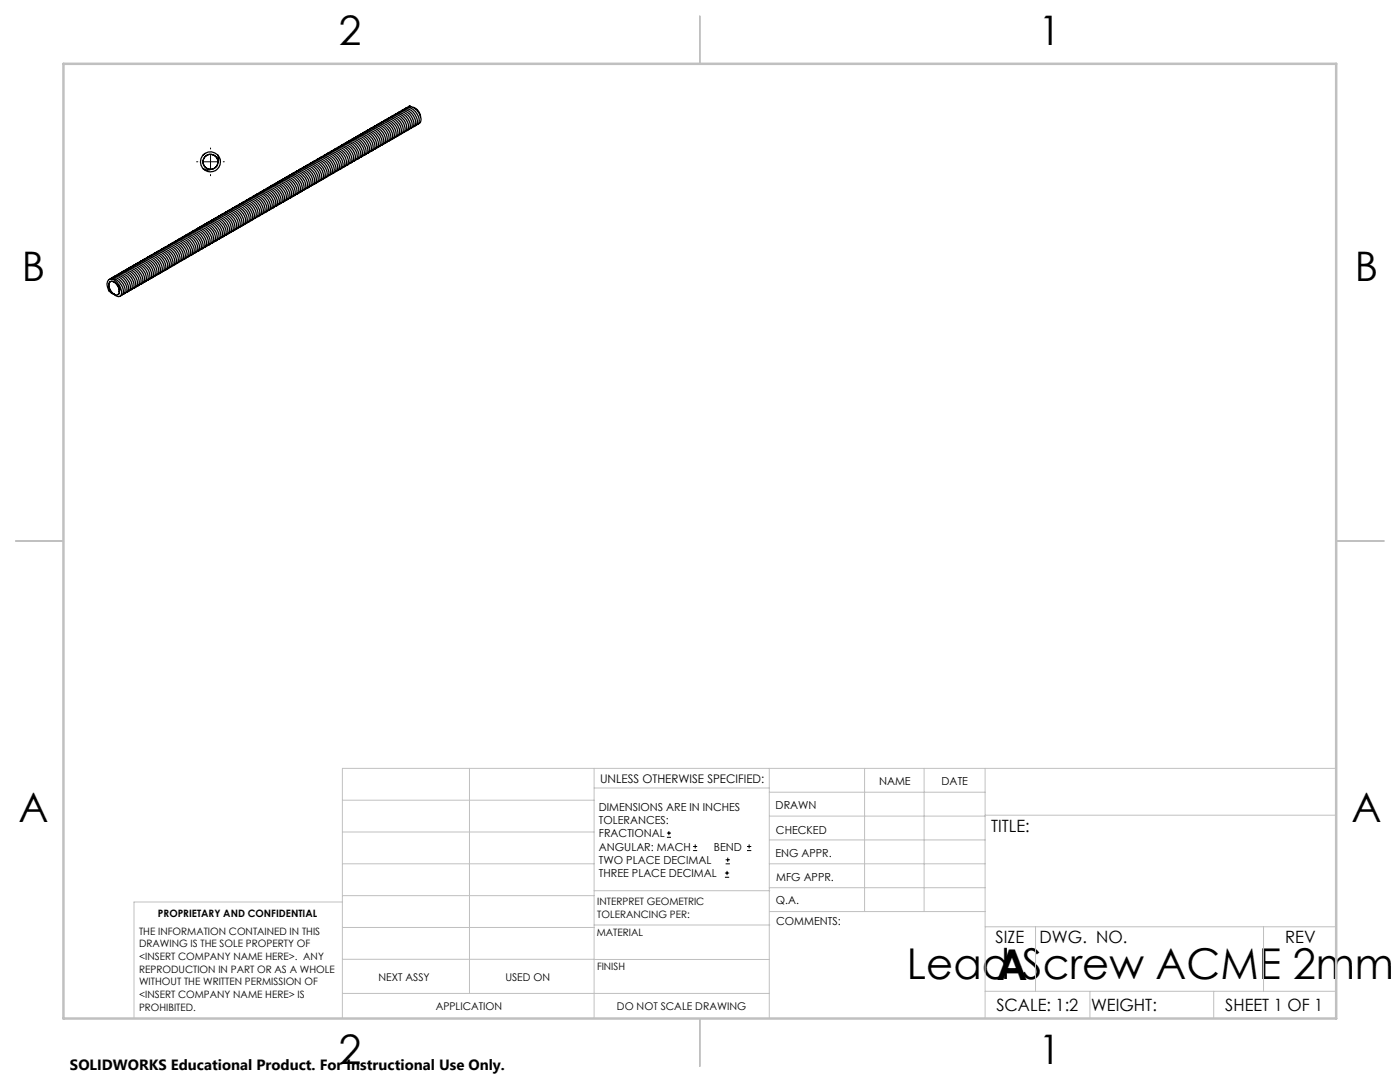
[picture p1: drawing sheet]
<svg xmlns="http://www.w3.org/2000/svg" width="279mm" height="216mm" viewBox="0 0 279 216" stroke-linecap="round" stroke-linejoin="round" font-family="sans-serif">
<g fill="none" stroke="#000" stroke-width=".2">
<path d="M39.2 32.3h.3M40.7 32.3h2.6M42 29.5v.2M42 31v2.5M42 34.8v.3M44.6 32.3h.2M133.1 167.1h.8M133.1 166.2h.8M133.5 165.8v.9M138.3 169.7h.8M138.3 168.9h.8M138.7 168.5v.8"/>
<path d="M144.7 175h.8M144.7 174.2h.8M144.8 172.4h.9M144.8 171.6h.9M145.1 173.8v.8M145.2 171.1v.9M149.1 169.7h.8M149.1 168.9h.8M149.5 168.5v.8"/>
</g>
<g fill="none" stroke="#c0c0c0" stroke-width=".2">
<path d="M68.3 159.7h50.3M93.7 153.3v44.9M118.6 153.3v49.9M118.6 157.2h34.9M153.5 153.3v49.9M153.5 158.1h43.1M172.5 153.3v28.6M184.4 153.3v28.6M196.6 153.3v49.9M266.7 153.3h-198.4v49.9M68.3 178.7h50.3M68.3 172.4h50.3"/>
<path d="M68.3 166h50.3M68.3 180h-41.6v23.2M118.6 177.7h35M153.5 167.6h43.1M153.5 162.8h43.1M153.5 172.4h43.1M153.5 177.1h43.1M196.6 162.7h70.1M68.3 198.2h85.2M68.3 191.4l85.2 .1M68.3 185.1h50.3M118.6 184.6h35"/>
<path d="M153.6 181.9h43M196.6 197.8h70.1M196.6 184.9h70.1M206.7 184.9v12.9M217.5 197.8v5.4M242.2 197.8v5.4M252.2 184.9v12.9"/>
</g>
<path d="M139.7 3.2v9.5M3.1 107.9h9.6M266.7 107.9h9.5M139.7 203.2v9.6" fill="none" stroke="#c0c0c0" stroke-width=".25"/>
<path d="M12.7 12.7h254v190.5h-254z" fill="none" stroke="#c0c0c0" stroke-width=".5"/>
<g fill="none" stroke="#000" stroke-width=".25">
<path d="M40.6 33.7l.2 .2M40.9 30.7l-.4 .3M43.4 30.9a2 2 0 0 1 0 2.8 2 2 0 0 1-2.8 0M43.4 30.9a2 2 0 0 0-2.8 0 2 2 0 0 0 0 2.8M43.4 30.9l.2 1-.1 .5M43.5 32.4v-.2v.2M43.5 32.4a1.51 1.51 0 0 1-1.5 1.4M43.5 32.4a1.5 1.5 0 0 0-1.5-1.6 1.5 1.5 0 0 0-1.5 1.5 1.5 1.5 0 0 0 1.6 1.5 1.65 1.65 0 0 1-1.5-.1M49.2 39.9a1.44 1.44 0 0 1 2.2 .5 2.16 2.16 0 0 1 .5 2.6l-.4 .2M49.8 39.6l-.1 .1a1.15 1.15 0 0 1 1.7 .2 2.6 2.6 0 0 1 1 2.7l-.4 .3M50.4 39.3a2.49 2.49 0 0 1 2.4 3.1l-.6 .4M50.4 39.2l-.5 .3"/>
<path d="M50.5 39.2l-.1 .1a1.47 1.47 0 0 1 2.1 .5l.3 .4a1.62 1.62 0 0 1 .1 2.2h-.2M51.1 38.9a1.41 1.41 0 0 1 2.1 .5l.3 .4a1.61 1.61 0 0 1 .1 2.2l-.2 .1M51.2 38.8a2.54 2.54 0 0 1 2.3 3.2l-.5 .4M51.2 38.8l-.6 .3M51.2 38.8h-.1M51.8 38.5a1.47 1.47 0 0 1 2.1 .5 1.99 1.99 0 0 1 .4 2.6h-.1M51.9 38.5a2.49 2.49 0 0 1 2.3 3.1l-.5 .4M51.9 38.4l-.6 .3M51.9 38.3l-.1 .2M52 38.3l.2-.1a1.68 1.68 0 0 1 2.3 .9 1.74 1.74 0 0 1 .2 2.3l-.3 .2M52.5 38.1a1.41 1.41 0 0 1 2.1 .5l.3 .4a1.61 1.61 0 0 1 .1 2.2h-.1M52.7 38h-.2"/>
<path d="M52.7 37.9a1.44 1.44 0 0 1 2.2 .4 2.28 2.28 0 0 1 .7 2.4l-.5 .5M53.4 37.5l-.2 .1a1.41 1.41 0 0 1 2.1 .5l.3 .5a1.61 1.61 0 0 1 .1 2.1l-.1 .1M53.4 37.5a1.44 1.44 0 0 1 2.2 .4 2.37 2.37 0 0 1 .7 2.5l-.5 .3M54.1 37.1l-.2 .1a1.47 1.47 0 0 1 2.1 .5l.3 .5a1.61 1.61 0 0 1 .1 2.2h-.1M54.6 36.8l.3-.1a2.02 2.02 0 0 1 2.4 1.5 1.15 1.15 0 0 1-.3 1.8M54.7 36.8h.1a2.67 2.67 0 0 1 2.2 3.1l-.5 .5M54.7 36.8l-.5 .3M54.8 36.7l-.1 .1M55.4 36.4l.2-.1a2.32 2.32 0 0 1 2.5 1.9 .99 .99 0 0 1-.4 1.4M55.4 36.4l-.5 .3M55.5 36.3l-.1 .1a2.53 2.53 0 0 1 2.3 3.1l-.5 .4M56.1 36l.2-.2a2.31 2.31 0 0 1 2.5 2.1 .93 .93 0 0 1-.4 1.3"/>
<path d="M56.1 36l.1-.1a2.72 2.72 0 0 1 2.3 3.2l-.6 .4M56.1 36l-.5 .3M56.2 35.9l-.1 .1M56.8 35.6a2.53 2.53 0 0 1 2.4 3.1l-.6 .4M56.8 35.6l-.5 .2M56.8 35.6l.2-.1a2.38 2.38 0 0 1 2.6 2.4 .74 .74 0 0 1-.5 .9M56.9 35.5l-.1 .1M57.5 35.2a2.47 2.47 0 0 1 2.5 2.4 1.01 1.01 0 0 1-.7 1.1M57.5 35.2l-.5 .3M57.5 35.2a1.38 1.38 0 0 1 2 .5 2.34 2.34 0 0 1 .7 2.4l-.4 .2M57.6 35.1l-.1 .1M58.3 34.7l-.6 .3"/>
<path d="M58.9 34.4a2.47 2.47 0 0 1 2.5 2.4 .88 .88 0 0 1-.7 1.1M58.9 34.4a1.43 1.43 0 0 1 2 .5 2.34 2.34 0 0 1 .7 2.4l-.4 .2M58.9 34.4l-.5 .2M59 34.3l-.1 .1M59.6 34a1.15 1.15 0 0 1 1.7 .1 2.51 2.51 0 0 1 1 2.8l-.4 .2M59.7 33.9l-.6 .3M59.7 33.9h-.1a2.58 2.58 0 0 1 2.4 3.2l-.6 .4M60.3 33.5a2.47 2.47 0 0 1 2.5 2.5 .93 .93 0 0 1-.7 1.1M60.3 33.5a1.43 1.43 0 0 1 2 .6 2.31 2.31 0 0 1 .7 2.4l-.4 .2M60.4 33.5l-.6 .3M60.4 33.4l-.1 .1M60.5 38a.88 .88 0 0 0 .5-1.4 2.67 2.67 0 0 0-2.3-2.1l-.5 .3a2.52 2.52 0 0 1 2.4 3.1l-.6 .4"/>
<path d="M61 33.2a1.37 1.37 0 0 1 2 .5 2.34 2.34 0 0 1 .7 2.4l-.4 .2M61.1 33.1l-.6 .3M61.1 33.1h-.1a2.47 2.47 0 0 1 2.5 2.5 .94 .94 0 0 1-.7 1.1M61.8 32.7a2.47 2.47 0 0 1 2.4 2.5 .93 .93 0 0 1-.7 1.1M61.8 32.7l-.6 .3M61.8 32.6l-.1 .1a1.43 1.43 0 0 1 2 .6 2.4 2.4 0 0 1 .8 2.4l-.4 .2M62.4 32.3a1.37 1.37 0 0 1 2.1 .5 2.28 2.28 0 0 1 .7 2.5l-.4 .2M62.5 32.3a2.47 2.47 0 0 1 2.4 2.4 .93 .93 0 0 1-.7 1.1M62.5 32.3l-.6 .3M62.5 32.2l-.1 .1M63.3 31.8l-.6 .4M63.4 31.8a1.42 1.42 0 0 1 2.1 .4l.3 .4a1.62 1.62 0 0 1 .2 2.2l-.3 .2"/>
<path d="M64 31.4l-.1 .1a1.47 1.47 0 0 1 2 .5l.3 .5a1.61 1.61 0 0 1 .2 2.1l-.2 .1M64.1 31.4a1.44 1.44 0 0 1 2.1 .4l.3 .4a1.62 1.62 0 0 1 .2 2.2l-.3 .2M64.6 31.1a1.15 1.15 0 0 1 1.6 .2 2.6 2.6 0 0 1 1.1 2.7l-.4 .3M64.7 31l-.1 .1M65.3 30.7a2.49 2.49 0 0 1 2.3 3.1l-.5 .4M65.3 30.7l-.5 .2M65.4 30.6l-.1 .1a1.47 1.47 0 0 1 2 .5l.3 .4a1.62 1.62 0 0 1 .2 2.2l-.2 .1M65.5 30.6l.1-.2a1.66 1.66 0 0 1 2.3 1 1.57 1.57 0 0 1 .1 2.3l-.2 .1M65.5 35.1a1.15 1.15 0 0 0 .3-1.8 2.55 2.55 0 0 0-2.2-1.6l-.4 .2a2.48 2.48 0 0 1 2.3 3.1l-.6 .5M66.1 30.2l-.1 .1a1.41 1.41 0 0 1 2 .5l.3 .4a1.61 1.61 0 0 1 .2 2.2l-.2 .1M66.7 29.9a2.49 2.49 0 0 1 2.3 3.1l-.5 .4M66.7 29.8l-.5 .3"/>
<path d="M66.8 29.8l-.1 .1a1.47 1.47 0 0 1 2 .5 1.99 1.99 0 0 1 .5 2.6l-.2 .1M67.4 29.5a1.41 1.41 0 0 1 2 .5l.3 .4a1.61 1.61 0 0 1 .2 2.2h-.2M67.4 29.5a2.54 2.54 0 0 1 2.3 3.1l-.5 .4M67.4 29.5l-.5 .2M67.5 29.4l-.1 .1M68.2 29l-.6 .3M68.8 28.6a1.47 1.47 0 0 1 2 .6l.4 .4a1.61 1.61 0 0 1 .1 2.2h-.2M68.8 28.6a2.47 2.47 0 0 1 2.5 2.5 .95 .95 0 0 1-.7 1.1M68.8 28.6l-.5 .3M68.9 28.6h-.1M69 28.5a1.44 1.44 0 0 1 2.2 .4 2.25 2.25 0 0 1 .7 2.5l-.6 .4M69.6 28.2l-.1 .1a1.18 1.18 0 0 1 1.7 .1 2.66 2.66 0 0 1 1 2.8l-.4 .2"/>
<path d="M70.2 27.8a1.47 1.47 0 0 1 2 .6l.4 .4a1.62 1.62 0 0 1 .1 2.2h-.2M70.2 27.8l-.5 .3M70.3 27.7l-.1 .1a2.53 2.53 0 0 1 2.4 3.2l-.6 .4M70.4 32.2a1.15 1.15 0 0 0 .3-1.8 2.44 2.44 0 0 0-2.1-1.6l-.5 .3a2.48 2.48 0 0 1 2.3 3.1l-.5 .4M70.9 27.4l.2-.1a2.04 2.04 0 0 1 2.4 1.5 1.15 1.15 0 0 1-.3 1.8M70.9 27.4h.1a2.72 2.72 0 0 1 2.3 3.2l-.6 .4M70.9 27.4l-.5 .3M71 27.3l-.1 .1M71.6 27l.2-.1a2.38 2.38 0 0 1 2.7 2.4 .74 .74 0 0 1-.6 .9M71.6 27l-.5 .3M71.8 26.9l-.2 .1a2.53 2.53 0 0 1 2.4 3.2l-.6 .4M72.3 26.6l.2-.1a2.31 2.31 0 0 1 2.6 2 .88 .88 0 0 1-.5 1.3"/>
<path d="M72.4 26.6a2.47 2.47 0 0 1 2.4 2.4 1.01 1.01 0 0 1-.6 1.1M72.4 26.6l-.6 .3M72.5 26.5l-.1 .1M73.1 26.2a2.52 2.52 0 0 1 2.3 3.1l-.5 .4M73.1 26.2l-.6 .3M73.1 26.2l.1-.1a2.1 2.1 0 0 1 2.5 1.5 1.55 1.55 0 0 1-.1 1.7l-.2 .1M73.2 26.1l-.1 .1M73.8 25.8a2.47 2.47 0 0 1 2.4 2.4 .88 .88 0 0 1-.6 1.1M73.8 25.8a1.43 1.43 0 0 1 2 .5 2.34 2.34 0 0 1 .6 2.5l-.3 .2M73.8 25.8l-.6 .2M73.9 25.7l-.1 .1M74.5 25.4a2.58 2.58 0 0 1 2.3 3.1l-.5 .4"/>
<path d="M74.5 25.4a1.15 1.15 0 0 1 1.6 .2 2.51 2.51 0 0 1 1.1 2.7l-.4 .3M74.5 25.4l-.6 .2M74.6 25.3l-.1 .1M75.2 25a2.53 2.53 0 0 1 2.3 3.1l-.5 .4M75.2 25a1.43 1.43 0 0 1 2 .5 2.31 2.31 0 0 1 .7 2.4l-.4 .3M75.2 24.9l-.5 .3M75.3 24.9l-.1 .1M75.9 24.6a1.37 1.37 0 0 1 2 .5 2.34 2.34 0 0 1 .7 2.4l-.4 .3M75.9 24.6l-.5 .2M76 24.5l-.1 .1a2.58 2.58 0 0 1 2.3 3.1l-.5 .4M76.6 24.2a2.47 2.47 0 0 1 2.5 2.4 .93 .93 0 0 1-.7 1.1M76.6 24.2a1.43 1.43 0 0 1 2 .5 2.27 2.27 0 0 1 .7 2.4l-.4 .2"/>
<path d="M76.6 24.1l-.5 .3M76.7 24.1l-.1 .1M77.3 23.8a1.37 1.37 0 0 1 2 .5 2.34 2.34 0 0 1 .7 2.4l-.4 .2M77.3 23.7l-.5 .3M77.4 23.7h-.1a2.47 2.47 0 0 1 2.5 2.5 .93 .93 0 0 1-.7 1.1M78 23.4a1.37 1.37 0 0 1 2 .4 2.48 2.48 0 0 1 .7 2.5l-.4 .2M78 23.4a2.47 2.47 0 0 1 2.5 2.4 .93 .93 0 0 1-.7 1.1M78 23.3l-.5 .3M78.1 23.2l-.1 .1M78.2 23.2a1.39 1.39 0 0 1 2.1 .4 2.08 2.08 0 0 1 .6 2.6l-.4 .3M78.8 22.9h-.1a1.43 1.43 0 0 1 2 .6 2.28 2.28 0 0 1 .7 2.4l-.4 .2M79.4 22.5a1.15 1.15 0 0 1 1.7 .2 2.6 2.6 0 0 1 1 2.8l-.4 .2"/>
<path d="M79.4 22.5a2.54 2.54 0 0 1 2.4 3.1l-.6 .5M79.4 22.5l-.5 .3M79.5 22.4l-.1 .1M80.1 22.1a1.47 1.47 0 0 1 2.1 .5l.3 .5a1.62 1.62 0 0 1 .1 2.2h-.2M80.2 22.1a2.49 2.49 0 0 1 2.3 3.2l-.6 .3M80.2 22.1l-.6 .3M80.2 22l-.1 .1M80.3 22l.2-.1a1.66 1.66 0 0 1 2.3 .9 1.63 1.63 0 0 1 .2 2.2l-.4 .3M80.8 21.7a1.41 1.41 0 0 1 2.1 .5l.3 .4a1.61 1.61 0 0 1 .1 2.2l-.2 .1M80.9 21.6l-.1 .1M81.6 21.3l-.6 .3M81.6 21.3a2.49 2.49 0 0 1 2.3 3.1l-.2 .2"/>
<path d="M81.7 21.2h.1M81.7 21.2l-.2 .1M81.7 21.2v.1M81.7 21.2l.3 .1M82.4 21.4a2.14 2.14 0 0 1 1.5 2M83.7 24.6l-.4 .2M21.8 56.4a.95 .95 0 0 1 1.5 .4 1.51 1.51 0 0 1 .2 2 1.72 1.72 0 0 1-1.8-1.8zM22.1 55.6l.2-.1a2.39 2.39 0 0 1 2.6 2.7l-.1 .3-.4 .3M22.2 55.6a2.52 2.52 0 0 1 2.3 3.1l-.5 .4M22.2 55.6l-.4 .2M22.3 55.5l-.1 .1M22.8 55.2l.2-.2a2.04 2.04 0 0 1 2.4 1.6 1.1 1.1 0 0 1-.2 1.7"/>
<path d="M22.9 55.2a2.47 2.47 0 0 1 2.4 2.4 1.01 1.01 0 0 1-.6 1.1M22.9 55.2l-.6 .3M23 55.1l-.1 .1M23.7 54.7l-.7 .3M23.7 58.7l-.2 .1M23.8 56.9a1.61 1.61 0 0 1 .1 2.2 1.13 1.13 0 0 1-1.1-.4M23.8 56.9a2.03 2.03 0 0 0-1.8-1.2 1.15 1.15 0 0 0-.6 1.6 1.79 1.79 0 0 0 1.4 1.4M23.8 56.9l.1 1-.1 .3M23.8 58.2l-.2 .5M23.8 58.2v-.1a1.81 1.81 0 0 0-1.8-1.9 1.76 1.76 0 0 0 .8 2.5M24.2 54.4l.2-.2a2.31 2.31 0 0 1 2.6 2 .9 .9 0 0 1-.4 1.3M24.3 54.4a2.53 2.53 0 0 1 2.3 3.1l-.5 .4"/>
<path d="M24.3 54.4l-.6 .2M24.4 54.3l-.1 .1M25 53.9a2.58 2.58 0 0 1 2.3 3.2l-.5 .4M25 53.9l-.6 .3M25 54a1.15 1.15 0 0 1 1.6 .2 2.51 2.51 0 0 1 1.1 2.7l-.4 .3M25.1 53.9h-.1M25.7 53.6a2.53 2.53 0 0 1 2.3 3.1l-.5 .4M25.7 53.6a1.43 1.43 0 0 1 2 .5 2.31 2.31 0 0 1 .7 2.4l-.4 .2M25.7 53.5l-.5 .3M25.8 53.4l-.1 .2M25.9 58a.88 .88 0 0 0 .4-1.4 2.67 2.67 0 0 0-2.2-2.1l-.5 .3a2.52 2.52 0 0 1 2.3 3.1l-.5 .4M26.4 53.2a1.37 1.37 0 0 1 2 .5 2.34 2.34 0 0 1 .7 2.4l-.4 .2"/>
<path d="M26.4 53.1l-.5 .3M26.5 53.1h-.1a2.47 2.47 0 0 1 2.5 2.5 .93 .93 0 0 1-.7 1.1M27.1 52.7a2.52 2.52 0 0 1 2.4 3.1l-.6 .5M27.1 52.7a1.43 1.43 0 0 1 2 .6 2.27 2.27 0 0 1 .7 2.4l-.4 .2M27.1 52.7l-.5 .3M27.2 52.6l-.1 .1M27.8 52.3a2.47 2.47 0 0 1 2.5 2.5 1.01 1.01 0 0 1-.7 1M27.8 52.4a1.37 1.37 0 0 1 2 .4 2.34 2.34 0 0 1 .7 2.5l-.4 .2M27.8 52.3l-.5 .3M27.9 52.2l-.1 .1M28.5 51.9l-.5 .3M28.6 51.8l-.1 .1"/>
<path d="M29.2 51.5a2.47 2.47 0 0 1 2.5 2.4 .93 .93 0 0 1-.7 1.1M29.2 51.5a1.43 1.43 0 0 1 2 .5 2.48 2.48 0 0 1 .7 2.5l-.4 .2M29.2 51.5l-.5 .3M29.3 51.4l-.1 .1M29.9 51.1a1.15 1.15 0 0 1 1.7 .2 2.6 2.6 0 0 1 1 2.7l-.4 .3M30 51.1a2.59 2.59 0 0 1 2.3 3.1l-.6 .4M30 51.1l-.6 .3M30 51l-.1 .1M30.6 50.7a1.43 1.43 0 0 1 2 .5 2.25 2.25 0 0 1 .7 2.5l-.4 .2M30.7 50.7a2.47 2.47 0 0 1 2.4 2.4 .93 .93 0 0 1-.7 1.1M30.7 50.7l-.6 .2M30.7 50.6l-.1 .1"/>
<path d="M30.8 55.1a.88 .88 0 0 0 .5-1.3 2.67 2.67 0 0 0-2.3-2.1l-.5 .2a2.47 2.47 0 0 1 2.5 2.5 .93 .93 0 0 1-.7 1.1M30.8 50.6l.2-.2a1.66 1.66 0 0 1 2.3 1 1.63 1.63 0 0 1 .2 2.2l-.4 .2M31.4 50.2l-.1 .1a1.41 1.41 0 0 1 2.1 .5l.3 .4a1.61 1.61 0 0 1 .1 2.2l-.1 .1M32.1 49.9a2.48 2.48 0 0 1 2.3 3.1l-.6 .4M32.1 49.8l-.6 .3M32.1 49.8l-.1 .1a1.47 1.47 0 0 1 2.1 .5 1.99 1.99 0 0 1 .4 2.6l-.1 .1M32.2 49.7l.2-.1a1.68 1.68 0 0 1 2.3 1 1.74 1.74 0 0 1 .2 2.2l-.4 .2M32.7 49.5a1.41 1.41 0 0 1 2.1 .5l.3 .4a1.61 1.61 0 0 1 .1 2.2h-.1M32.8 49.4l-.1 .1M33.4 49.1a1.15 1.15 0 0 1 1.7 .1 2.6 2.6 0 0 1 1.1 2.8l-.4 .2M33.5 49l-.6 .3M33.5 49.1a2.48 2.48 0 0 1 2.3 3.1l-.2 .2"/>
<path d="M33.5 49h-.1M33.7 48.9a1.44 1.44 0 0 1 2.1 .4 2.51 2.51 0 0 1 .7 2.5l-.5 .4M34.3 48.6h-.2a1.47 1.47 0 0 1 2.1 .6l.3 .4a1.61 1.61 0 0 1 .2 2.2h-.2M34.9 48.3a1.15 1.15 0 0 1 1.6 .1 2.6 2.6 0 0 1 1.1 2.8l-.4 .2M34.9 48.2a2.54 2.54 0 0 1 2.3 3.2l-.5 .4M34.9 48.2l-.5 .3M35 48.2h-.1M35.6 47.8a1.47 1.47 0 0 1 2 .6l.3 .4a1.62 1.62 0 0 1 .2 2.2h-.2M35.6 47.8a2.49 2.49 0 0 1 2.3 3.2l-.5 .4M35.6 52.4l-.4 .2M35.6 47.8l-.5 .3M35.7 47.7l-.1 .1"/>
<path d="M35.8 47.7l.1-.1a1.66 1.66 0 0 1 2.3 .9 1.57 1.57 0 0 1 .1 2.4l-.2 .1M36.3 47.4a1.41 1.41 0 0 1 2 .5l.3 .5a1.61 1.61 0 0 1 .2 2.2h-.2M36.4 47.3l-.1 .1M37 47a2.48 2.48 0 0 1 2.3 3.1l-.5 .5M37 47l-.5 .3M37.1 46.9l-.1 .1a1.47 1.47 0 0 1 2 .6 1.99 1.99 0 0 1 .5 2.6h-.2M37.2 46.9a1.38 1.38 0 0 1 2.1 .4 1.9 1.9 0 0 1 .6 2.7l-.4 .1M37.7 46.6a1.41 1.41 0 0 1 2 .5l.3 .5a1.61 1.61 0 0 1 .2 2.1l-.2 .1M37.8 46.5l-.1 .1M38.4 46.2l.2-.1a2.05 2.05 0 0 1 2.4 1.5 1.15 1.15 0 0 1-.3 1.8M38.4 46.2a2.52 2.52 0 0 1 2.4 3.1l-.6 .4M38.4 46.2l-.5 .3"/>
<path d="M38.5 46.1l-.1 .1M39.1 45.8l.2-.2a2.04 2.04 0 0 1 2.4 1.6 1.12 1.12 0 0 1-.3 1.8M39.1 45.8a2.47 2.47 0 0 1 2.5 2.4 .88 .88 0 0 1-.7 1.1M39.1 45.8l-.5 .2M39.2 45.7l-.1 .1M39.8 45.4l.2-.2a1.86 1.86 0 0 1 2.2 1.1 1.68 1.68 0 0 1 .1 2.2l-.2 .1M39.8 45.4h.1a2.67 2.67 0 0 1 2.3 3.1l-.6 .4M39.8 45.4l-.5 .2M39.9 45.3l-.1 .1M40.5 45a2.53 2.53 0 0 1 2.4 3.1l-.6 .4M40.5 44.9l-.5 .3M40.5 45l.2-.2a2.32 2.32 0 0 1 2.6 2 .93 .93 0 0 1-.5 1.4"/>
<path d="M40.6 44.9l-.1 .1M41.2 44.6a2.47 2.47 0 0 1 2.5 2.4 .93 .93 0 0 1-.7 1.1M41.2 44.6l-.5 .2M41.2 44.6a1.38 1.38 0 0 1 2.1 .5 2.34 2.34 0 0 1 .6 2.4l-.4 .3M41.3 44.5l-.1 .1M41.9 44.2a2.53 2.53 0 0 1 2.4 3.1l-.6 .4M41.9 44.2a1.43 1.43 0 0 1 2.1 .5 2.27 2.27 0 0 1 .6 2.4l-.4 .2M42 44.1l-.6 .3M42.1 44.1l-.2 .1M42.7 43.7a2.47 2.47 0 0 1 2.4 2.5 1.01 1.01 0 0 1-.7 1.1M42.7 43.8a1.37 1.37 0 0 1 2 .5 2.34 2.34 0 0 1 .6 2.4l-.4 .2M42.7 43.7l-.6 .3"/>
<path d="M42.8 43.7h-.1M43.4 43.3l-.5 .3M43.5 43.3h-.1M44.1 42.9a2.47 2.47 0 0 1 2.4 2.5 .93 .93 0 0 1-.6 1.1M44.1 42.9a1.43 1.43 0 0 1 2 .6 2.34 2.34 0 0 1 .6 2.4l-.3 .2M44.1 42.9l-.5 .3M44.2 42.9h-.1M44.8 42.5a1.15 1.15 0 0 1 1.6 .2 2.51 2.51 0 0 1 1 2.8l-.3 .2M44.8 42.5l-.5 .3M44.9 42.4l-.1 .1a2.58 2.58 0 0 1 2.3 3.1l-.5 .5M45.5 42.1a2.47 2.47 0 0 1 2.4 2.5 .93 .93 0 0 1-.6 1M45.5 42.1a1.43 1.43 0 0 1 2 .6 2.43 2.43 0 0 1 .7 2.4l-.4 .2"/>
<path d="M45.5 42.1l-.5 .3M45.6 42l-.1 .1M45.6 46.5a.88 .88 0 0 0 .5-1.3 2.67 2.67 0 0 0-2.2-2.1l-.5 .3a2.47 2.47 0 0 1 2.4 2.4 .92 .92 0 0 1-.6 1.1M46.2 41.7a1.37 1.37 0 0 1 2 .5 2.28 2.28 0 0 1 .7 2.5l-.4 .2M46.2 41.7a2.47 2.47 0 0 1 2.4 2.4 .94 .94 0 0 1-.6 1.2M46.2 41.7l-.5 .3M46.3 41.6l-.1 .1M46.9 41.3a1.43 1.43 0 0 1 2 .5 1.95 1.95 0 0 1 .5 2.7h-.2M46.9 41.3a2.47 2.47 0 0 1 2.5 2.4 .93 .93 0 0 1-.7 1.1M46.9 41.3l-.5 .3M47 41.2l-.1 .1M47.1 41.2l.1-.1a1.68 1.68 0 0 1 2.4 .9 1.74 1.74 0 0 1 .2 2.2l-.4 .2"/>
<path d="M47.6 40.9a1.41 1.41 0 0 1 2 .5l.4 .4a1.61 1.61 0 0 1 .1 2.2l-.2 .1M47.7 40.8l-.1 .1M48.3 40.5a1.15 1.15 0 0 1 1.7 .2 2.6 2.6 0 0 1 1 2.7l-.4 .3M48.3 40.5a2.48 2.48 0 0 1 2.4 3.1l-.6 .4M48.3 40.5l-.5 .2M48.4 40.4l-.1 .1M48.5 40.3a1.42 1.42 0 0 1 2.2 .5 2.13 2.13 0 0 1 .5 2.6l-.4 .2M49.1 40l-.1 .1a1.47 1.47 0 0 1 2 .5l.4 .4a1.61 1.61 0 0 1 .1 2.2l-.2 .1"/>
<circle cx="42" cy="32.3" r="1.5"/>
</g>
<g font-size="8.5">
<text x="181" y="195.4">Lead Screw ACME 2mm</text>
<text x="198.9" y="195.5">A</text>
</g>
<g font-size="8.1">
<text x="67.6" y="8.9">2</text>
<text x="207.3" y="8.9">1</text>
<text x="4.4" y="56.2">B</text>
<text x="270.4" y="56.2">B</text>
<text x="3.7" y="164.1">A</text>
<text x="269.7" y="164.1">A</text>
<text x="67.6" y="212.4">2</text>
<text x="207.3" y="212.4">1</text>
</g>
<g font-size="3.4">
<text x="197.8" y="166">TITLE:</text>
<text x="198.7" y="188.1">SIZE</text>
<text x="207.5" y="188.1">DWG. NO.</text>
<text x="256.5" y="188.2">REV</text>
<text x="198.8" y="201.7">SCALE: 1:2</text>
<text x="217.7" y="201.8">WEIGHT:</text>
<text x="244.5" y="201.7">SHEET 1 OF 1</text>
</g>
<text font-size="3" x="14" y="213.5">SOLIDWORKS Educational Product. For Instructional Use Only.</text>
<text font-size="2.4" x="119.8" y="156.2">UNLESS OTHERWISE SPECIFIED:</text>
<g font-size="2.2">
<text x="119.5" y="161.8">DIMENSIONS ARE IN INCHES</text>
<text x="154.8" y="161.4">DRAWN</text>
<text x="175.4" y="156.6">NAME</text>
<text x="187.9" y="156.7">DATE</text>
<text x="119.5" y="164.4">TOLERANCES:</text>
<text x="119.5" y="167.1">FRACTIONAL</text>
<text x="154.9" y="166.3">CHECKED</text>
<text x="119.5" y="169.7">ANGULAR: MACH</text>
<text x="119.5" y="172.4">TWO PLACE DECIMAL</text>
<text x="142.5" y="169.7">BEND</text>
<text x="154.8" y="171">ENG APPR.</text>
<text x="119.5" y="175">THREE PLACE DECIMAL</text>
<text x="154.9" y="175.7">MFG APPR.</text>
<text x="154.9" y="180.4">Q.A.</text>
<text x="154.9" y="184.6">COMMENTS:</text>
</g>
<g font-size="2.1">
<text x="75.5" y="195.7">NEXT ASSY</text>
<text x="100.9" y="195.7">USED ON</text>
<text x="86.9" y="201.5">APPLICATION</text>
<text x="123.1" y="201.6">DO NOT SCALE DRAWING</text>
</g>
<g font-size="2">
<text x="31.5" y="182.9">PROPRIETARY AND CONFIDENTIAL</text>
<text x="119.2" y="180.6">INTERPRET GEOMETRIC</text>
<text x="119.2" y="183.1">TOLERANCING PER:</text>
<text x="27.8" y="186.5">THE INFORMATION CONTAINED IN THIS</text>
<text x="27.8" y="189">DRAWING IS THE SOLE PROPERTY OF</text>
<text x="27.8" y="191.6">&lt;INSERT COMPANY NAME HERE&gt;. ANY</text>
<text x="119.1" y="186.7">MATERIAL</text>
<text x="27.8" y="194.1">REPRODUCTION IN PART OR AS A WHOLE</text>
<text x="27.8" y="196.6">WITHOUT THE WRITTEN PERMISSION OF</text>
<text x="119.1" y="193.5">FINISH</text>
<text x="27.8" y="199.1">&lt;INSERT COMPANY NAME HERE&gt; IS</text>
<text x="27.8" y="201.7">PROHIBITED.</text>
</g>
</svg>
